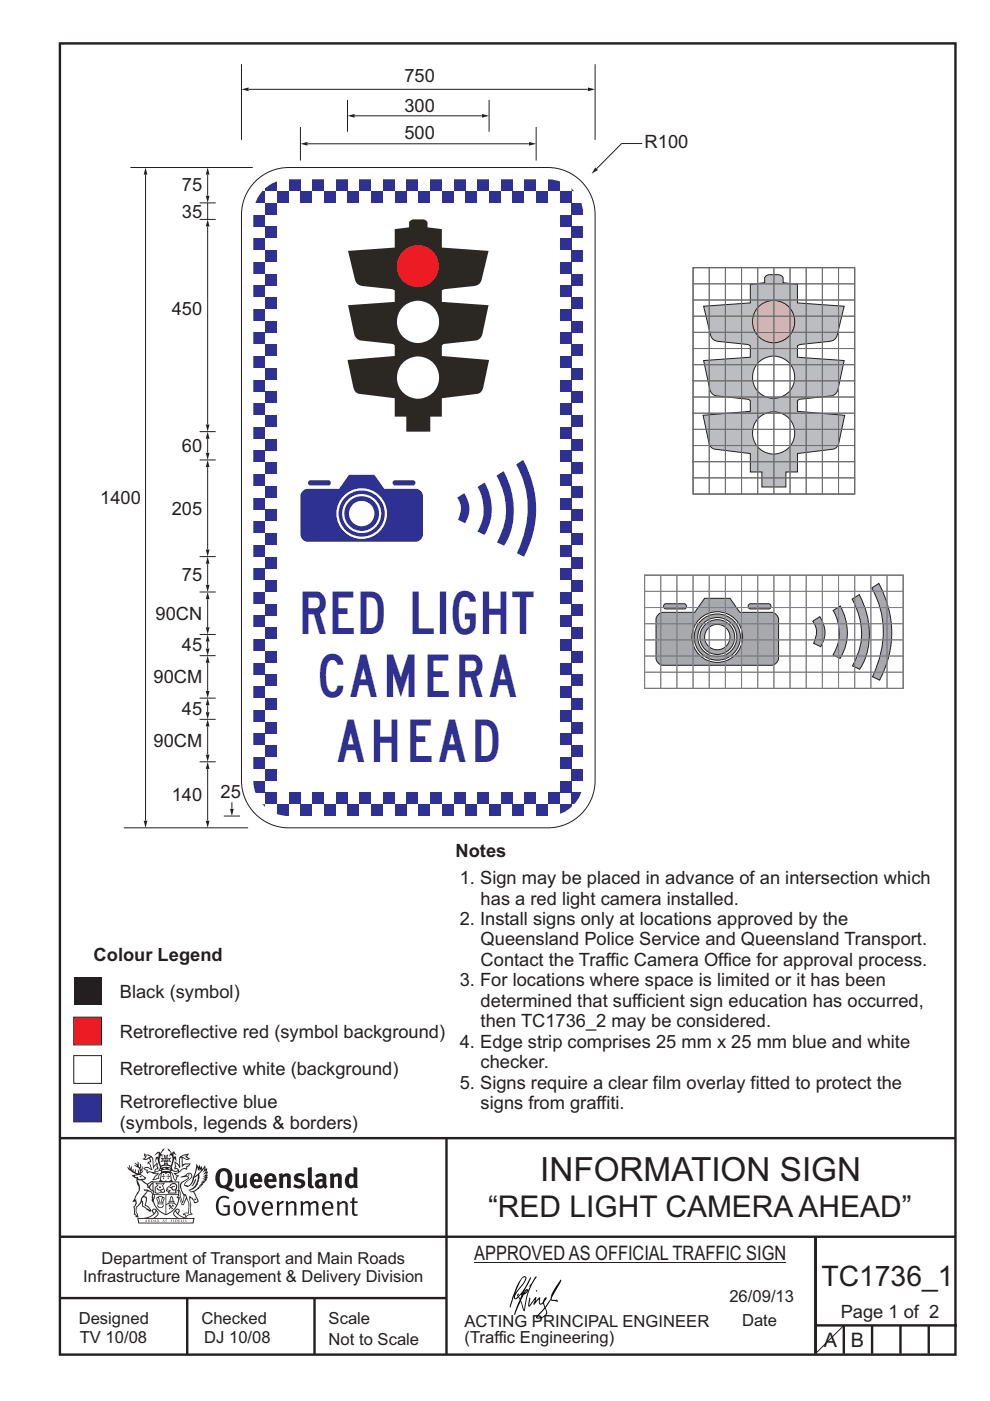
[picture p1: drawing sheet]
<svg xmlns="http://www.w3.org/2000/svg" width="210mm" height="297mm" viewBox="0 0 210 297" stroke-linecap="round" stroke-linejoin="round" font-family="sans-serif">
<g fill="none" stroke="#231f20" stroke-width=".51">
<path d="M12.7 9.2h190v278h-190zM12.7 241.3h189.9M94.7 241.4v45.8M12.7 275.2h82M12.7 262.2h190.1M39.7 275.2v12M66.7 275.2v12M173 262.2v24.8M173 281h30M179 281v6M185 281v6M191 281v6"/>
<path d="M197 281v6"/>
</g>
<path d="M100.6 267.7h66.2" fill="none" stroke="#231f20" stroke-width=".21"/>
<g fill="#231f20">
<path d="M47 248.5a2.55 2.55 0 0 0 0 2.7l.3 .1a.81 .81 0 0 0 1-.9v-.6a1.04 1.04 0 0 0-1.1-1.5zM46.3 248.1a1.82 1.82 0 0 1 2.1-.2 1.82 1.82 0 0 1 .9 1.9 2.29 2.29 0 0 1-.8 1.9l.7 .3h.5l-.2 .6a2.87 2.87 0 0 1-2-.7 2.12 2.12 0 0 1-1.7-3.1z" fill-rule="evenodd"/>
<path d="M49.9 248.9l.8-.2v2a.46 .46 0 0 0 .2 .6 .46 .46 0 0 0 .7-.2v-2.2l.7-.2v2.4l.2 .5-.6 .4-.2-.3a1.02 1.02 0 0 1-1.2 .2 1.02 1.02 0 0 1-.6-1.1z" fill-rule="evenodd"/>
<path d="M54 249.5l-.1 .5h.9a.49 .49 0 0 0-.2-.6 .49 .49 0 0 0-.6 .1zM53.4 249.2a1.34 1.34 0 0 1 1.6-.3 1.34 1.34 0 0 1 .6 1.5v.2h-1.7a.77 .77 0 0 0 .5 .8 .77 .77 0 0 0 .9-.3l.3 .4a1.59 1.59 0 0 1-2.1 .2 1.59 1.59 0 0 1-.4-2z" fill-rule="evenodd"/>
<path d="M57 249.5l-.1 .5h.9a.49 .49 0 0 0-.2-.6 .49 .49 0 0 0-.6 .1zM56.4 249.2a1.34 1.34 0 0 1 1.6-.3 1.34 1.34 0 0 1 .7 1.5v.2h-1.8a.77 .77 0 0 0 .5 .8 .77 .77 0 0 0 .9-.3l.3 .4a1.59 1.59 0 0 1-2 .2 1.59 1.59 0 0 1-.5-2z" fill-rule="evenodd"/>
<path d="M59.1 248.9l.8-.2 .1 .4a.95 .95 0 0 1 1-.3 .95 .95 0 0 1 .7 .8v2.3h-.8v-2.3a.46 .46 0 0 0-.8 .1v2.2h-.9z" fill-rule="evenodd"/>
<path d="M62.5 249.1a1.75 1.75 0 0 1 2.1-.1l-.2 .5-.6-.2a.43 .43 0 0 0-.6 .3l.4 .3a1.04 1.04 0 0 1 1.2 1.2 1.04 1.04 0 0 1-1.4 .9l-1.2-.4 .3-.6 1 .4 .4-.4a.88 .88 0 0 0-1-.5l-.4-.2-.1-.4z" fill-rule="evenodd"/>
<path d="M65.3 247.6l.8-.2 .1 3.8 .2 .2 .2 .5a.88 .88 0 0 1-1-.1 .88 .88 0 0 1-.3-1z" fill-rule="evenodd"/>
<path d="M67.8 250.6a.43 .43 0 0 0-.1 .7 .43 .43 0 0 0 .7-.1v-.7zM66.8 249.2a1.7 1.7 0 0 1 2.4 .1v1.8l.3 .4-.4 .5-.5-.3a1.03 1.03 0 0 1-1.7-.2 1.03 1.03 0 0 1 .8-1.5h.7v-.4a.8 .8 0 0 0-1.2 .1z" fill-rule="evenodd"/>
<path d="M69.9 248.9l.8-.2 .1 .4a.95 .95 0 0 1 1-.3 .95 .95 0 0 1 .7 .8v2.3h-.8v-2.3a.46 .46 0 0 0-.8 .1v2.2h-.8z" fill-rule="evenodd"/>
<path d="M74.3 249.5a1.48 1.48 0 0 0 0 1.7l.4 .1 .3-.2v-1.5l-.3-.2zM75 247.4l.8 .2 .1 4.3h-.7l-.1-.2a1.26 1.26 0 0 1-1.4 0 1.26 1.26 0 0 1-.6-1.3 1.29 1.29 0 0 1 .5-1.3 1.29 1.29 0 0 1 1.4-.2z" fill-rule="evenodd"/>
<path d="M46.4 253.9a1.72 1.72 0 0 1 2.2 0l-.2 .3a1.24 1.24 0 0 0-1.4-.1 1.24 1.24 0 0 0-.7 1.3 1.49 1.49 0 0 0 1.3 2l.7-.2v-1.3h-.9l-.1-.4h1.4v2a1.93 1.93 0 0 1-2.2-.1 1.93 1.93 0 0 1-.7-2.2l.2-.7z" fill-rule="evenodd"/>
<path d="M50.3 255.2a1.65 1.65 0 0 0 .3 2.2 .99 .99 0 0 0 1-1.5 .78 .78 0 0 0-.4-.8 .78 .78 0 0 0-.9 .1zM50 254.9a1.33 1.33 0 0 1 1.6-.1 1.33 1.33 0 0 1 .5 1.5 1.31 1.31 0 0 1-1.3 1.5 1.31 1.31 0 0 1-1.3-1.6l.1-.5z" fill-rule="evenodd"/>
<path d="M52.5 254.7l.4-.1 .9 2.6 .8-2.5h.5l-1.1 3h-.5z" fill-rule="evenodd"/>
<path d="M56.2 255.2l-.2 .7h1.4a.7 .7 0 0 0-.3-.8 .7 .7 0 0 0-.9 .1zM55.9 255a1.22 1.22 0 0 1 1.5-.2 1.22 1.22 0 0 1 .5 1.5h-1.9a.93 .93 0 0 0 .5 1 .93 .93 0 0 0 1.2-.2l.1 .3a1.43 1.43 0 0 1-1.7 .1 1.43 1.43 0 0 1-.6-1.7z" fill-rule="evenodd"/>
<path d="M58.7 254.8l.4-.2 .1 .5 .4-.3 .6-.2-.2 .6a.66 .66 0 0 0-.8 .6v1.9h-.4z" fill-rule="evenodd"/>
<path d="M60.6 254.8l.4-.2 .1 .5a.94 .94 0 0 1 1-.4 .94 .94 0 0 1 .8 .7v2.3h-.5l-.1-2.5a.81 .81 0 0 0-1.2 .3v2.2h-.4z" fill-rule="evenodd"/>
<path d="M63.7 254.7l.5-.1 .1 .5 .4-.3a.78 .78 0 0 1 1.1 .3 .9 .9 0 0 1 1-.5 .9 .9 0 0 1 .7 .8v2.3h-.4l-.1-2.5a.67 .67 0 0 0-1.1 .3v2.2h-.5v-2.4l-.4-.2-.7 .4v2.2h-.5z" fill-rule="evenodd"/>
<path d="M69 255.2l-.2 .7h1.4a.7 .7 0 0 0-.3-.8 .7 .7 0 0 0-.9 .1zM68.7 255a1.22 1.22 0 0 1 1.5-.2 1.22 1.22 0 0 1 .5 1.5h-1.9a.93 .93 0 0 0 .5 1 .93 .93 0 0 0 1.2-.2l.1 .3a1.44 1.44 0 0 1-1.7 .1 1.44 1.44 0 0 1-.6-1.7z" fill-rule="evenodd"/>
<path d="M71.4 254.8l.5-.2 .1 .5a.94 .94 0 0 1 1-.4 .94 .94 0 0 1 .7 .7v2.3h-.4l-.1-2.5a.81 .81 0 0 0-1.2 .3v2.2h-.5z" fill-rule="evenodd"/>
<path d="M74.7 254l.5-.2v.9h.7l-.1 .4h-.7l.1 2.2 .1 .1h.5l.1 .3a.75 .75 0 0 1-1.2-.6v-2h-.4v-.4h.4z" fill-rule="evenodd"/>
<path d="M30.8 244.9l1.1 .3-.9 .5h-.4l.5-.5zM31.8 245.5l.2-.1a2.44 2.44 0 0 1 .4 2l.1 .4 .7-1-.1 .6 .3 .3a.57 .57 0 0 0-.6 .8l-1-.2-.5 .2 .1-.5-.7-.2 .6-.2 1 .5 .1-.1-.6-1.3-.2-.1 .5-.1zM30.7 244.5l-.2 .4 .3 .4-.6 .4a1.04 1.04 0 0 0 1.4-.1l.2 .7h-.4l-.2 .4a.94 .94 0 0 1 .9 1.1l-.2-.1a1.16 1.16 0 0 0-1.5-.1l.3 .4 .4 .2 .1 .5 .2 .2v-.2a.94 .94 0 0 1 1.1 .2h.9l-1.2 1.2a1.13 1.13 0 0 0 1.2-.2l.4-.1-.1-.4 .5-.7a.83 .83 0 0 0-.6 1.1l-.3-.1-.7 .3 1.1-1.4-.5 .2-.5-.1 1.3-.5-.2-.2-.8 .4v-.3l.2-.2 .3 .1 .1-.3-.2-.4v-.6l-.2-.3-.6 .9v-.7a1.42 1.42 0 0 0-1.7-1.8z" fill-rule="evenodd"/>
<path d="M38.5 245.3l.5-.3 .7-.1-.6 .3 .8 .5h-.3zM38.3 245.5h.2l.1 2a1.69 1.69 0 0 1 1.5-.7l-.7 .5 .1 .5a1.1 1.1 0 0 0-1.5 .6l-.1-.5-.2-.2h-.5l.2-.4-.2-.7a1.42 1.42 0 0 1 .8 1.1l.2-.1zM37.1 246.2l.1 1-.2 .3v.5l.6-.1 .1 .2a.96 .96 0 0 1-1.1-.1l-.1 .1a1.06 1.06 0 0 0 1.3 .2v.1a.72 .72 0 0 1-1 .2l.3 .5 .6 .3-.4 .1-.1 .7-.3-.4-.3-1.1-.4-.4 .4 .9a1.54 1.54 0 0 0 .6 1.2l.2-.3a.58 .58 0 0 1 .5-.7l.1-.2h-.3l-.4-.3 .9-.5a.93 .93 0 0 1 1.1-.5l.1 .2 .2-.1 .1-.5a.99 .99 0 0 0 .7-.9l-1.3 .1-.4 .3v-1.5l.9 .4 .8-.3h-.3l-.5-.4 .4-.7-.7 .2a1.46 1.46 0 0 0-1.3 2.1v.4l-.2-.4z" fill-rule="evenodd"/>
<path d="M35.6 248.9l.2 .1-.1 .4h.3l-.3 .1v.5l-.1-.6h-.3l.3-.1z" fill-rule="evenodd"/>
<path d="M34.6 248.9l.2 .1-.1 .3 .4 .1h-.4v.6l-.1-.5-.3-.1h.3z" fill-rule="evenodd"/>
<path d="M34.3 248.8a.57 .57 0 0 1 .9 .2 .57 .57 0 0 1 .9-.2l.2 1.4-.2 .1a.57 .57 0 0 1-.9-.1 .69 .69 0 0 1-1.1 0zM34.2 248.1l-.3 2.1-.2 .4h2.9l-.1-.4-.3-2.1h-.2v.3l-.8-.1-.9 .1 .1-.3z" fill-rule="evenodd"/>
<path d="M34.2 252.4a.3 .3 0 0 0 .6 0 .3 .3 0 0 0-.6 0zM33.3 251l.3 .3-.3 .3a.79 .79 0 0 0 0 1.3l.8-.2-.1-.3a.55 .55 0 0 1-.7-.6h.1l.1 .3 .4 .1 .8-.2-.4-.7 .4-.3-.7 .1zM33 250.7l1.1 .2 .9-.2-.4 .7 .4 1.1a.56 .56 0 0 1-.8 .3l-.2 .1a.73 .73 0 0 1-.9 .1 .73 .73 0 0 1-.3-.9v-.4l.5-.4z" fill-rule="evenodd"/>
<path d="M35.6 251.9l.7-.5a.58 .58 0 0 1 1-.1 .58 .58 0 0 1-.5 .9l-.2-.3a.43 .43 0 0 1 .6-.3v-.1a.57 .57 0 0 0-.8 .2l-.2-.1-.3 .2 .4 .1a.55 .55 0 0 0 .9 .5v.5h-1.3l.3-.4-.1-.2-.6 .1 .2-.2-.2-.1zM35.4 251.8l-.1 .2a.39 .39 0 0 0 .2 .7l.3-.1-.2 .5h1.9l-.1-.8a.86 .86 0 0 0-.1-1.4 .86 .86 0 0 0-1.3 .4z" fill-rule="evenodd"/>
<path d="M36 254.8h.8v.2h-.8zM36.4 253.8l.2 .8h-.4zM36.4 253.5l-.3 .5-.1 .6h-.2v.4l-.7 .4 .1 .2a1.48 1.48 0 0 1 2.2 .1l.2-.1-.6-.5v-.5h-.2l-.1-.6z" fill-rule="evenodd"/>
<path d="M35.8 255.4l.3 .1 .2 .3 .3-.2-.2-.2a.38 .38 0 0 1 .4 .5l-.1-.2-.3 .3 .3 .2-.3 .2-.1-.3-.4 .3-.1-.2 .4-.3-.2-.1-.1 .1z" fill-rule="evenodd"/>
<path d="M34.5 254h.2v.2l-.3 .6h-.1zM33.6 255.3h.9v.2a.55 .55 0 0 1-.8 .4v-.2h-.2zM33.4 254h.2l.2 .8h-.2zM33.6 255h.8l.1 .1-.8 .1zM33.8 253.7h.5l-.2 1.1h-.2zM33.3 253.8l-.1 .3 .3 1.2a.48 .48 0 0 0-.1 .5 .48 .48 0 0 0 .4 .3l.6-.1a.49 .49 0 0 0 .2-.7l.3-1.2-.1-.3a1.42 1.42 0 0 0-1.5 0z" fill-rule="evenodd"/>
<path d="M33.6 251.6h.5l.1 .3h-.4z" fill-rule="evenodd"/>
<path d="M41.3 250.1l.3-.2-.2 .9-.6 .7h-.2l.5-.7z" fill-rule="evenodd"/>
<path d="M39.7 249l.3-.2 .5 .2a.88 .88 0 0 1-.6 1.1 1.22 1.22 0 0 0-.8 1.3l.5 .2a.72 .72 0 0 0 .9-.4l.5-.8 .2-.6 .8-.6v.3a2.85 2.85 0 0 1-2 2.8l.1 .1a2.13 2.13 0 0 0 1.9-1.5l-.1-.2a2.01 2.01 0 0 0 .3-1.8l1.2-1.3-.4 1 .7-.5-.7 1 .8-.4-.8 .8 .7-.1-.9 .5 .8-.1-.8 .4h.7l-.8 .3 .3 .2h-.4l.2 .4-.4-.1 .2 .3h-.4l.1 .3h-.1a2.16 2.16 0 0 1-2 1l.1 .2h.4a.76 .76 0 0 1 .7 .7l.5 1.2-.6 .2a1.45 1.45 0 0 0-1.2-1.3l.3 1.8-.1 1.9 .4 .2a1.07 1.07 0 0 0-1.2 .4v-.3l-.5-.2a.87 .87 0 0 1 1-.1l.1-.7a4.4 4.4 0 0 0-.6-3.1l-.1-.3h-.2a2.16 2.16 0 0 1-.7-2.2l.3-.3 1.2-.8a.55 .55 0 0 0-.4-.7zM37.8 252.4a.76 .76 0 0 1 .3 1.1l.6 1.6 .4-1.7 .2 .1a.61 .61 0 0 1-.1 .9l-.3 .9h-.2l-.7-1.6-.3 .1a1.18 1.18 0 0 0 .1-1.4zM41.8 247.5l.2 .8 .3-.6v.6l.3-.5a1.9 1.9 0 0 1-1.1 1.4l-.3 .3zM38.2 249.6l1.4-.1 .2 .1v.3l-.5 .3a1.26 1.26 0 0 0-1 1.9l.2 .7a1.84 1.84 0 0 1 .2 2l-.4-1.3a.96 .96 0 0 0-.4-1.3l-.4 .3a.78 .78 0 0 1-.1 1.3l.2 .2h.4l.4 1.1a.38 .38 0 0 0 .2 .4 .38 .38 0 0 0 .4-.1l.6-1.2a2.94 2.94 0 0 1 .3 2.5v.5l-.8-.1-.3 .4v.2l.4-.1 .1 .4 .2 .1a1.02 1.02 0 0 1 1.3-.5l-.1-.4-.3-.1 .2-1.7-.3-1.4 .1 .1a1.14 1.14 0 0 1 .7 .9 .63 .63 0 0 0 .9-.2 .63 .63 0 0 0-.2-.8l-.6-1.3 .9-.6 .2-.3 .2-.1v-.2h.3l-.1-.3h.4l-.1-.3 .5-.1-.2-.2 .5-.4 .1-.2-.3 .1 .5-.6-.3 .1 .3-.6-.4 .1 .4-.5v-.3l-.3 .2 .1-.6v-.3l-.4 .3-.1-.8-.5 .8-.2-.7-.2 .5-.3-.8-.1 .6-.5-.8-.1 1.4-.7 1.9a1.81 1.81 0 0 1-.9 1.4l-.6-.2a1.75 1.75 0 0 1 1.1-1.2 .75 .75 0 0 0 .1-1.3 .75 .75 0 0 0-1.2 .5z" fill-rule="evenodd"/>
<path d="M41.2 254.2l.3-.1 .1 .3h-.4z" fill-rule="evenodd"/>
<path d="M29.4 258.4h11.6l-.2 .8h-11.3zM31.3 258.2l.5-.1a2.48 2.48 0 0 0 1.4-1.3l.2 .6-.5 .5-.4 .3zM32.5 256.6l.3-.2 .2 .2-.3 .6zM37.2 256.8a2.65 2.65 0 0 0 1.8 1.4h-1.1l-.5-.3-.5-.5zM37.4 256.6l.2-.2 .3 .2-.3 .6zM29.2 258.2l.1 1.2h11.7l.3-1.1-.2-.1a4.1 4.1 0 0 1-3.3-.9l.3-.4-.1-.5a1.06 1.06 0 0 0-1.3 .9l.2 .4 .6 .5h-4.7l.3-.1a.84 .84 0 0 0 .6-.7 .84 .84 0 0 0-.5-.9l-.3-.2-.5 .1-.1 .5 .3 .4a4.2 4.2 0 0 1-3.4 .9z" fill-rule="evenodd"/>
<path d="M31 258.7l.1 .2h-.2zM31 258.6l-.3 .5 .4-.1 .2 .1z" fill-rule="evenodd"/>
<path d="M31.3 258.6h.2v.4a.25 .25 0 0 0 .3-.1 .25 .25 0 0 0-.1-.3h.1a.29 .29 0 0 1 0 .4 .29 .29 0 0 1-.4 0 .29 .29 0 0 1 0-.4z" fill-rule="evenodd"/>
<path d="M32.2 258.6a.22 .22 0 0 1 .3 .2 .22 .22 0 0 1-.3 .2zM32 258.6v.5a.33 .33 0 0 0 .5-.1 .33 .33 0 0 0 0-.4 .33 .33 0 0 0-.5 0z" fill-rule="evenodd"/>
<path d="M32.9 258.7l.1 .2h-.2zM32.9 258.6l-.2 .5 .3-.1 .2 .1z" fill-rule="evenodd"/>
<path d="M33.3 258.6h.2v.2l.3-.2-.2 .2 .2 .3-.3-.2-.1 .2h-.1l.2-.3z" fill-rule="evenodd"/>
<path d="M34.7 258.7l.1 .2h-.2zM34.7 258.6l-.3 .5 .4-.1 .2 .1z" fill-rule="evenodd"/>
<path d="M35 258.6h.4h-.1v.5h-.2l.1-.5z" fill-rule="evenodd"/>
<path d="M36.2 258.6h.3h-.2v.2h.2h-.2l.1 .3h-.2z" fill-rule="evenodd"/>
<path d="M36.7 258.6h.2v.5h-.2z" fill-rule="evenodd"/>
<path d="M37.3 258.6a.22 .22 0 0 1 .3 .2 .22 .22 0 0 1-.3 .2zM37.1 258.6v.5a.33 .33 0 0 0 .5-.1 .33 .33 0 0 0 0-.4 .33 .33 0 0 0-.5 0z" fill-rule="evenodd"/>
<path d="M37.8 258.6h.3h-.1v.2h.1h-.1v.2l.1 .1h-.3z" fill-rule="evenodd"/>
<path d="M38.3 258.6h.3l-.1 .4 .2 .1h-.4z" fill-rule="evenodd"/>
<path d="M38.9 258.6h.2v.5h-.2z" fill-rule="evenodd"/>
<path d="M39.3 258.6h.2l-.2 .1 .2 .2-.1 .2h-.1v-.2l.2 .1z" fill-rule="evenodd"/>
<path d="M34.2 247.4a1.51 1.51 0 0 1 2 .2 2.67 2.67 0 0 0-2.1 0zM35.7 247.6l.4 .2 .1 .2-.4-.1zM34.6 247.7l.4-.1 .2 .2h-.4zM34 247.9l.3 .1-.3 .1zM34.9 246.9l.3-.2 .2 .2zM34.9 245.7h.2v.4h-.2zM35 245.1l.2 .2 .2-.2-.1 .4h-.2zM35.1 246.3h.2l.1 .4-.2-.2-.2 .2zM35.3 245.7h.2v.4h-.2zM34.4 245.7l.3 .1v.2l-.3 .1 .2-.2zM35.7 245.8l.3-.1-.2 .2 .2 .2-.4-.1zM32.7 244.9l1-.5-.1 1-.2-.1-.4 .1-.2 1.1 .5-1 .2 .9a1.84 1.84 0 0 1 .3 1.7l.4 .1a2.48 2.48 0 0 1 2.2 .1l.2-.3-.2-.7 .7-1.7 .4 .6-.2-1-.2-.1-.2 .3v-.9l.6 .4-.6-.7h-.3l-.1 .4-.5-.8-.5-.3 .2 .4 .5 .6-.4 .7 .4-.3a2.06 2.06 0 0 1 0 2.2l-.6-.2-.1-.6 .1-.1 .8 .2-.4-.5 .4-.5-.7 .2-.2-.2 .2-.7-.5 .4-.5-.4 .2 .7-.2 .2-.7-.2 .4 .5-.4 .5 .7-.2 .2 .1-.2 .6-.5 .2a2.02 2.02 0 0 1 0-2.2l.3 .5-.1-.6-.3-.1 .8-1.2-.5 .3-.4 .7-.2-.3a.8 .8 0 0 0-.8 .5z" fill-rule="evenodd"/>
<path d="M29.2 250.1l.3 .2a.61 .61 0 0 1 .8 .3l.3 .2a.8 .8 0 0 1 .6 1l.4 .1 .5 .6a1 1 0 0 1 .5 1l-.1 .7v-.5h-.1a.96 .96 0 0 0-.8-1.3l-.3-.2h-.6l-.1-.1-.2 .1 .2 .3h.5l-1.1 1.4-.2 .9-.4 .6a1.33 1.33 0 0 0-.5 1.8l.2 .5a1.26 1.26 0 0 1-.5-1.4l-.1-.4a1.56 1.56 0 0 0 .4-1.7l-.3 .2 .2-.5a3.2 3.2 0 0 0 .7-3zM30.4 253.9h.4a2.06 2.06 0 0 1-.1 1.6l.7 .5 .4 .5-.6-.2-.8-.6-.1-.9a.51 .51 0 0 1 .1-.9zM28.6 249.3a1.52 1.52 0 0 1 2.1 .6l-1.1 .1-.2-.1-.2-.4-.4 .1zM27.5 247v.8l-.3-.4-.2 .1a3.1 3.1 0 0 0 2 1.5l-1 .1 .5 .6 .5 .1v1.1a1.84 1.84 0 0 1-.2 2.5l-.4 .9-.4 .4 .3 .1 .4-.1 .1 .4-.2 .5-.3 .2 .1 1.8 .2-.1 .2 .6h.2l.4-.1-.1-.5a1.3 1.3 0 0 1-.1-1.6l.8-1.1 .2 1.1 .6 .2 .4 .6 .2-.2 .2 .4 .5-.1a1.85 1.85 0 0 0-1.2-1.3l.1-.3a1.39 1.39 0 0 0 0-1.5h-.5l.5-.6a.66 .66 0 0 1 .9-.4 .66 .66 0 0 1 .3 .9l-.1 .4h.2v.1l-.2 .3 .2 .5 .2-.3a2.24 2.24 0 0 0 .1-2.2 .73 .73 0 0 1-.7-.6 .73 .73 0 0 1 .5-.8l.1-.2a.94 .94 0 0 0-.9 .8 .48 .48 0 0 1-.1-.5 .48 .48 0 0 1 .5-.3l.5-.3a.51 .51 0 0 0-.8 .2l-.5 .3-1-.8 .6-.1 .1-.5-1.1-.7 .5-.4v-.4l-.5 .5 .1-.2a.69 .69 0 0 0 .2-1.1v.5l-.3 .2 .1-1.1-.3-.2 .1 .6-.1 .2-.4-1.2v.6l-.7-.3 .6 .6-.6-.2 .2 .3a1 1 0 0 1 .8 1.5l-.2-.8v.8l-.5-.2-.1-.7-.2 .6-.2-.1v-.6l-.2 .4-.2-.2 .1-.7-.2 .5z" fill-rule="evenodd"/>
<path d="M29.5 249.5l.3-.2 .3 .3z" fill-rule="evenodd"/>
<path d="M32.4 250.5h5.6v2l-.2-.1v-1.7h-5.2v2.5h5.2v-.8l.1 .2-.1 1.1v-.3h-2.5v4a4.1 4.1 0 0 0 2.6-3.6l.1-.1a4 4 0 0 1-2.8 3.9 4.2 4.2 0 0 1-2.8-4.7l.1 1.3 .1-.1a3.8 3.8 0 0 0 2.5 3.3v-4h-2.5l-.2-.9z" fill-rule="evenodd"/>
<circle cx="40" cy="249.1" r=".17"/>
</g>
<g fill="#000">
<path d="M111.6 273.7l.2-.2-.5 .7zM110.4 274.5l.2 .1-.3 .8-.2-.5zM110.9 270.9h.5a9.3 9.3 0 0 1-2 3.1l-.1 .3 1-2.5zM110.6 271a14.7 14.7 0 0 0-2.2 4.9l-.3 1.2 .1 .1 .8-2.3a.42 .42 0 0 0 .2 .6 .42 .42 0 0 0 .6-.3l.2-.1 .2 .5-1.1 3.2h.2l1.1-2.9 .6 1.9 .2 .2 .2-.5a13.5 13.5 0 0 1 2-6.2l.4-.5-.1-.2-1.6 2.1 .4-.1a14.9 14.9 0 0 0-1.3 5.1l-.4-1.1a1.39 1.39 0 0 1 .2-1.9l.1-.2a.92 .92 0 0 0 .8-1.2 .75 .75 0 0 0-.8 .7l-.1 .2 1.6-3.4h-.1l-.4 .7a10.5 10.5 0 0 1-2.2 3.3l.2-.5a.32 .32 0 0 0-.4 .2 .32 .32 0 0 0 .1 .4l-.5 .4a3.2 3.2 0 0 1 1.1-2.3l.5-.6a2.49 2.49 0 0 0 .7-1.6l-.4-.2z" fill-rule="evenodd"/>
<path d="M113.7 273.6l.3 .2h-.3z" fill-rule="evenodd"/>
<path d="M115.6 277.5a1.15 1.15 0 0 1 .1 1.3 1.15 1.15 0 0 1-1.2 .5l-.6 .1zM112.2 275.2l-.2 1.6 .2 .2 1.2-1.5-.2 1.1 1.1-1.1a.94 .94 0 0 0 .4 1.1l.5-.3 .3 .9-1.2 1.3a.98 .98 0 0 0-.5 1 1.9 1.9 0 0 0 2.3-1.3l-.1-.2a1.02 1.02 0 0 1 .2-1.4l.6-1 1.5 .3-.2-.4v.2l-1.1-.1v-.3l2-3.6 .1-.2-.2-.2-1.7 2.8a6.6 6.6 0 0 1-1.6 2.9l-.1-.2a1.01 1.01 0 0 1 .4-1.4l.1-.2-.3-.1-.4 .4-.1 .5-.6 .4-.1-.4 .1-.9-.2-.1-.9 1 .3-1h-.2l-1.4 1.8 .3-1.5v-.1z" fill-rule="evenodd"/>
</g>
<path d="M179 281l-6 6" fill="none" stroke="#231f20" stroke-width=".21"/>
<g fill="#a7a9ac" stroke="#231f20" stroke-width=".21">
<path d="M184.9 124.7l1.5-1a21.1 21.1 0 0 1 .2 20.5l-1.5-.7a19.8 19.8 0 0 0-.2-18.8z" fill-rule="evenodd"/>
<path d="M180.7 127l1.5-.9a16.4 16.4 0 0 1 .7 14.9l-.6 .9-1.5-.7a13.8 13.8 0 0 0-.1-14.2z" fill-rule="evenodd"/>
<path d="M176.7 129.4l1.5-.9a10.9 10.9 0 0 1 0 11.1l-1.5-.7a9.3 9.3 0 0 0 0-9.5z" fill-rule="evenodd"/>
<path d="M172.4 131.7l1.5-1a5.5 5.5 0 0 1 .2 6.4l-1.5-.7a4.3 4.3 0 0 0-.2-4.7z" fill-rule="evenodd"/>
<path d="M158.9 128.1l4.2-.1a.56 .56 0 0 1 .4 .6 .56 .56 0 0 1-.4 .5h-3.9a.57 .57 0 0 1-.5-.4 .57 .57 0 0 1 .2-.6zM141 128.1l4.1-.1a.56 .56 0 0 1 .5 .6 .56 .56 0 0 1-.5 .5h-3.9a.57 .57 0 0 1-.5-.4 .57 .57 0 0 1 .3-.6zM139.8 130.1l-.6 .8-.1 .4v8.3a1.65 1.65 0 0 0 1.5 1.5h23.1a1.64 1.64 0 0 0 1.4-1.5v-8.3a1.64 1.64 0 0 0-1.4-1.5h-6.8l-2.1-2.9h-5.4l-2 2.9h-6.8zM146.8 135.1a5.4 5.4 0 0 1 10.7 0 5.4 5.4 0 0 1-10.7 0zM147.2 135.1a4.9 4.9 0 0 1 9.8 0 4.9 4.9 0 0 1-9.8 0zM148 135.1a4.2 4.2 0 0 1 8.3 0 4.2 4.2 0 0 1-8.3 0zM148.5 135.1a3.7 3.7 0 0 1 7.3 0 3.7 3.7 0 0 1-7.3 0zM149.4 135.1a2.7 2.7 0 0 1 5.4 0 2.7 2.7 0 0 1-5.4 0z" fill-rule="evenodd"/>
</g>
<path d="M136.7 122h54.9v24h-54.9z" fill="none" stroke="#231f20" stroke-width=".21"/>
<g fill="none" stroke="#808285" stroke-width=".21">
<path d="M136.7 122h3.4v3.4h-3.4zM136.7 125.4h3.4v3.4h-3.4zM136.7 128.8h3.4v3.4h-3.4zM136.7 132.2h3.4v3.5h-3.4zM136.7 135.7h3.4v3.4h-3.4zM136.7 139.1h3.4v3.4h-3.4zM140.1 122h3.5v3.4h-3.5zM140.1 125.4h3.5v3.4h-3.5zM140.1 128.8h3.5v3.4h-3.5zM140.1 132.2h3.5v3.5h-3.5zM140.1 135.7h3.5v3.4h-3.5zM140.1 139.1h3.5v3.4h-3.5z"/>
<path d="M143.6 122h3.4v3.4h-3.4zM143.6 125.4h3.4v3.4h-3.4zM143.6 128.8h3.4v3.4h-3.4zM143.6 132.2h3.4v3.5h-3.4zM143.6 135.7h3.4v3.4h-3.4zM143.6 139.1h3.4v3.4h-3.4zM147 122h3.4v3.4h-3.4zM147 125.4h3.4v3.4h-3.4zM147 128.8h3.4v3.4h-3.4zM147 132.2h3.4v3.5h-3.4zM147 135.7h3.4v3.4h-3.4zM147 139.1h3.4v3.4h-3.4z"/>
<path d="M150.4 122h3.5v3.4h-3.5zM150.4 125.4h3.5v3.4h-3.5zM150.4 128.8h3.5v3.4h-3.5zM150.4 132.2h3.5v3.5h-3.5zM150.4 135.7h3.5v3.4h-3.5zM150.4 139.1h3.5v3.4h-3.5zM153.9 122h3.4v3.4h-3.4zM153.9 125.4h3.4v3.4h-3.4zM153.9 128.8h3.4v3.4h-3.4zM153.9 132.2h3.4v3.5h-3.4zM153.9 135.7h3.4v3.4h-3.4zM153.9 139.1h3.4v3.4h-3.4z"/>
<path d="M157.3 122h3.4v3.4h-3.4zM157.3 125.4h3.4v3.4h-3.4zM157.3 128.8h3.4v3.4h-3.4zM157.3 132.2h3.4v3.5h-3.4zM157.3 135.7h3.4v3.4h-3.4zM157.3 139.1h3.4v3.4h-3.4zM160.7 122h3.4v3.4h-3.4zM160.7 125.4h3.4v3.4h-3.4zM160.7 128.8h3.4v3.4h-3.4zM160.7 132.2h3.4v3.5h-3.4zM160.7 135.7h3.4v3.4h-3.4zM160.7 139.1h3.4v3.4h-3.4z"/>
<path d="M164.1 122h3.5v3.4h-3.5zM164.1 125.4h3.5v3.4h-3.5zM164.1 128.8h3.5v3.4h-3.5zM164.1 132.2h3.5v3.5h-3.5zM164.1 135.7h3.5v3.4h-3.5zM164.1 139.1h3.5v3.4h-3.5zM167.6 122h3.4v3.4h-3.4zM167.6 125.4h3.4v3.4h-3.4zM167.6 128.8h3.4v3.4h-3.4zM167.6 132.2h3.4v3.5h-3.4zM167.6 135.7h3.4v3.4h-3.4zM167.6 139.1h3.4v3.4h-3.4z"/>
<path d="M171 122h3.4v3.4h-3.4zM171 125.4h3.4v3.4h-3.4zM171 128.8h3.4v3.4h-3.4zM171 132.2h3.4v3.5h-3.4zM171 135.7h3.4v3.4h-3.4zM171 139.1h3.4v3.4h-3.4zM174.4 122h3.5v3.4h-3.5zM174.4 125.4h3.5v3.4h-3.5zM174.4 128.8h3.5v3.4h-3.5zM174.4 132.2h3.5v3.5h-3.5zM174.4 135.7h3.5v3.4h-3.5zM174.4 139.1h3.5v3.4h-3.5z"/>
<path d="M177.9 122h3.4v3.4h-3.4zM177.9 125.4h3.4v3.4h-3.4zM177.9 128.8h3.4v3.4h-3.4zM177.9 132.2h3.4v3.5h-3.4zM177.9 135.7h3.4v3.4h-3.4zM177.9 139.1h3.4v3.4h-3.4zM181.3 122h3.4v3.4h-3.4zM181.3 125.4h3.4v3.4h-3.4zM181.3 128.8h3.4v3.4h-3.4zM181.3 132.2h3.4v3.5h-3.4zM181.3 135.7h3.4v3.4h-3.4zM181.3 139.1h3.4v3.4h-3.4z"/>
<path d="M184.7 122h3.4v3.4h-3.4zM184.7 125.4h3.4v3.4h-3.4zM184.7 128.8h3.4v3.4h-3.4zM184.7 132.2h3.4v3.5h-3.4zM184.7 135.7h3.4v3.4h-3.4zM184.7 139.1h3.4v3.4h-3.4zM188.1 122h3.5v3.4h-3.5zM188.1 125.4h3.5v3.4h-3.5zM188.1 128.8h3.5v3.4h-3.5zM188.1 132.2h3.5v3.5h-3.5zM188.1 135.7h3.5v3.4h-3.5zM188.1 139.1h3.5v3.4h-3.5z"/>
<path d="M136.7 142.5h3.4v3.5h-3.4zM140.1 142.5h3.5v3.5h-3.5zM143.6 142.5h3.4v3.5h-3.4zM147 142.5h3.4v3.5h-3.4zM150.4 142.5h3.5v3.5h-3.5zM153.9 142.5h3.4v3.5h-3.4zM157.3 142.5h3.4v3.5h-3.4zM160.7 142.5h3.4v3.5h-3.4zM164.1 142.5h3.5v3.5h-3.5zM167.6 142.5h3.4v3.5h-3.4zM171 142.5h3.4v3.5h-3.4zM174.4 142.5h3.5v3.5h-3.5z"/>
<path d="M177.9 142.5h3.4v3.5h-3.4zM181.3 142.5h3.4v3.5h-3.4zM184.7 142.5h3.4v3.5h-3.4zM188.1 142.5h3.5v3.5h-3.5z"/>
</g>
<path d="M15.6 215.7h5.9v5.8h-5.9z" fill-rule="evenodd" fill="#ed1c24" stroke="#231f20" stroke-width=".21"/>
<path d="M15.6 223.8h5.9v5.9h-5.9z" fill-rule="evenodd" fill="#fff" stroke="#231f20" stroke-width=".21"/>
<path d="M15.6 232h5.9v5.9h-5.9z" fill-rule="evenodd" fill="#2e3092" stroke="#231f20" stroke-width=".21"/>
<path d="M15.6 207.2h5.9v5.9h-5.9z" fill="#231f20"/>
<circle cx="164" cy="68.1" r="4.6" fill="#f8abad" stroke="#231f20" stroke-width=".21"/>
<path d="M149.2 64.9l9.9-.7v-3.9l3.1-.4v-1a1.04 1.04 0 0 1 .9-.7l2.4 .1 .5 .4 .1 .2v1l3 .4v3.9l9.9 .7-1.5 6.3a1.7 1.7 0 0 1-1.6 1.2l-6.2 .6-.6 .3v2.4l9.9 .7-1.3 6.2a1.75 1.75 0 0 1-1.3 1.3l-6.9 .8-.4 .3v2.2l10.1 .9-1.4 6.2a1.39 1.39 0 0 1-1.1 .9l-7.6 1v3.9h-2.4v3.1h-5.1v-3.1h-2.5v-3.9l-7.5-1a1.54 1.54 0 0 1-1.2-1.3l-1.3-5.8 10-.9v-2.2l-.3-.3-6.9-.8a1.71 1.71 0 0 1-1.3-1.3l-1.4-6.2 9.9-.7v-2.4l-.5-.3-6.2-.6a1.74 1.74 0 0 1-1.7-1.2zM159.6 91.8a4.5 4.5 0 0 0 9 0 4.5 4.5 0 0 0-9 0zM159.6 80a4.5 4.5 0 0 0 9 0 4.5 4.5 0 0 0-9 0zM159.6 68.2a4.5 4.5 0 0 0 9 0 4.5 4.5 0 0 0-9 0z" fill-rule="evenodd" fill="#bbbdc0" stroke="#231f20" stroke-width=".21"/>
<path d="M147 56.8h34.3v47.9h-34.3z" fill="none" stroke="#231f20" stroke-width=".21"/>
<g fill="none" stroke="#6d6e70" stroke-width=".21">
<path d="M147 56.8h3.4v3.4h-3.4zM150.4 56.8h3.5v3.4h-3.5zM153.9 56.8h3.4v3.4h-3.4zM157.3 56.8h3.4v3.4h-3.4zM160.7 56.8h3.4v3.4h-3.4zM164.1 56.8h3.5v3.4h-3.5zM167.6 56.8h3.4v3.4h-3.4zM171 56.8h3.4v3.4h-3.4zM174.4 56.8h3.5v3.4h-3.5zM177.9 56.8h3.4v3.4h-3.4zM147 60.2h3.4v3.4h-3.4zM147 63.6h3.4v3.4h-3.4z"/>
<path d="M147 67h3.4v3.5h-3.4zM147 70.5h3.4v3.4h-3.4zM147 73.9h3.4v3.4h-3.4zM147 77.3h3.4v3.4h-3.4zM150.4 60.2h3.5v3.4h-3.5zM150.4 63.6h3.5v3.4h-3.5zM150.4 67h3.5v3.5h-3.5zM150.4 70.5h3.5v3.4h-3.5zM150.4 73.9h3.5v3.4h-3.5zM150.4 77.3h3.5v3.4h-3.5zM153.9 60.2h3.4v3.4h-3.4zM153.9 63.6h3.4v3.4h-3.4z"/>
<path d="M153.9 67h3.4v3.5h-3.4zM153.9 70.5h3.4v3.4h-3.4zM153.9 73.9h3.4v3.4h-3.4zM153.9 77.3h3.4v3.4h-3.4zM157.3 60.2h3.4v3.4h-3.4zM157.3 63.6h3.4v3.4h-3.4zM157.3 67h3.4v3.5h-3.4zM157.3 70.5h3.4v3.4h-3.4zM157.3 73.9h3.4v3.4h-3.4zM157.3 77.3h3.4v3.4h-3.4zM160.7 60.2h3.4v3.4h-3.4zM160.7 63.6h3.4v3.4h-3.4z"/>
<path d="M160.7 67h3.4v3.5h-3.4zM160.7 70.5h3.4v3.4h-3.4zM160.7 73.9h3.4v3.4h-3.4zM160.7 77.3h3.4v3.4h-3.4zM164.1 60.2h3.5v3.4h-3.5zM164.1 63.6h3.5v3.4h-3.5zM164.1 67h3.5v3.5h-3.5zM164.1 70.5h3.5v3.4h-3.5zM164.1 73.9h3.5v3.4h-3.5zM164.1 77.3h3.5v3.4h-3.5zM167.6 60.2h3.4v3.4h-3.4zM167.6 63.6h3.4v3.4h-3.4z"/>
<path d="M167.6 67h3.4v3.5h-3.4zM167.6 70.5h3.4v3.4h-3.4zM167.6 73.9h3.4v3.4h-3.4zM167.6 77.3h3.4v3.4h-3.4zM171 60.2h3.4v3.4h-3.4zM171 63.6h3.4v3.4h-3.4zM171 67h3.4v3.5h-3.4zM171 70.5h3.4v3.4h-3.4zM171 73.9h3.4v3.4h-3.4zM171 77.3h3.4v3.4h-3.4zM174.4 60.2h3.5v3.4h-3.5zM174.4 63.6h3.5v3.4h-3.5z"/>
<path d="M174.4 67h3.5v3.5h-3.5zM174.4 70.5h3.5v3.4h-3.5zM174.4 73.9h3.5v3.4h-3.5zM174.4 77.3h3.5v3.4h-3.5zM177.9 60.2h3.4v3.4h-3.4zM177.9 63.6h3.4v3.4h-3.4zM177.9 67h3.4v3.5h-3.4zM177.9 70.5h3.4v3.4h-3.4zM177.9 73.9h3.4v3.4h-3.4zM177.9 77.3h3.4v3.4h-3.4zM147 91h3.4v3.5h-3.4zM147 94.5h3.4v3.4h-3.4z"/>
<path d="M147 97.9h3.4v3.4h-3.4zM147 80.7h3.4v3.5h-3.4zM147 84.2h3.4v3.4h-3.4zM147 87.6h3.4v3.4h-3.4zM150.4 91h3.5v3.5h-3.5zM150.4 94.5h3.5v3.4h-3.5zM150.4 97.9h3.5v3.4h-3.5zM150.4 80.7h3.5v3.5h-3.5zM150.4 84.2h3.5v3.4h-3.5zM150.4 87.6h3.5v3.4h-3.5zM153.9 91h3.4v3.5h-3.4zM153.9 94.5h3.4v3.4h-3.4z"/>
<path d="M153.9 97.9h3.4v3.4h-3.4zM153.9 80.7h3.4v3.5h-3.4zM153.9 84.2h3.4v3.4h-3.4zM153.9 87.6h3.4v3.4h-3.4zM157.3 91h3.4v3.5h-3.4zM157.3 94.5h3.4v3.4h-3.4zM157.3 97.9h3.4v3.4h-3.4zM157.3 80.7h3.4v3.5h-3.4zM157.3 84.2h3.4v3.4h-3.4zM157.3 87.6h3.4v3.4h-3.4zM160.7 91h3.4v3.5h-3.4zM160.7 94.5h3.4v3.4h-3.4z"/>
<path d="M160.7 97.9h3.4v3.4h-3.4zM160.7 80.7h3.4v3.5h-3.4zM160.7 84.2h3.4v3.4h-3.4zM160.7 87.6h3.4v3.4h-3.4zM164.1 91h3.5v3.5h-3.5zM164.1 94.5h3.5v3.4h-3.5zM164.1 97.9h3.5v3.4h-3.5zM164.1 80.7h3.5v3.5h-3.5zM164.1 84.2h3.5v3.4h-3.5zM164.1 87.6h3.5v3.4h-3.5zM167.6 91h3.4v3.5h-3.4zM167.6 94.5h3.4v3.4h-3.4z"/>
<path d="M167.6 97.9h3.4v3.4h-3.4zM167.6 80.7h3.4v3.5h-3.4zM167.6 84.2h3.4v3.4h-3.4zM167.6 87.6h3.4v3.4h-3.4zM171 91h3.4v3.5h-3.4zM171 80.7h3.4v3.5h-3.4zM171 94.5h3.4v3.4h-3.4zM171 84.2h3.4v3.4h-3.4zM171 97.9h3.4v3.4h-3.4zM171 87.6h3.4v3.4h-3.4zM174.4 80.7h3.5v3.5h-3.5zM174.4 84.2h3.5v3.4h-3.5z"/>
<path d="M174.4 87.6h3.5v3.4h-3.5zM174.4 91h3.5v3.5h-3.5zM174.4 94.5h3.5v3.4h-3.5zM174.4 97.9h3.5v3.4h-3.5zM177.9 91h3.4v3.5h-3.4zM177.9 80.7h3.4v3.5h-3.4zM177.9 94.5h3.4v3.4h-3.4zM177.9 84.2h3.4v3.4h-3.4zM177.9 97.9h3.4v3.4h-3.4zM177.9 87.6h3.4v3.4h-3.4zM147 101.3h3.4v3.4h-3.4zM150.4 101.3h3.5v3.4h-3.5z"/>
<path d="M153.9 101.3h3.4v3.4h-3.4zM157.3 101.3h3.4v3.4h-3.4zM160.7 101.3h3.4v3.4h-3.4zM164.1 101.3h3.5v3.4h-3.5zM167.6 101.3h3.4v3.4h-3.4zM171 101.3h3.4v3.4h-3.4zM174.4 101.3h3.5v3.4h-3.5zM177.9 101.3h3.4v3.4h-3.4z"/>
</g>
<g fill="#2e3092">
<path d="M53.7 40.5h2.5v2.5h-2.5z"/>
<path d="M56.2 38h2.5v2.5h-2.5z"/>
<path d="M58.7 40.5h2.5v2.5h-2.5z"/>
<path d="M61.2 38h2.5v2.5h-2.5z"/>
<path d="M63.7 40.5h2.5v2.5h-2.5z"/>
<path d="M66.2 38h2.5v2.5h-2.5z"/>
<path d="M68.7 40.5h2.5v2.5h-2.5z"/>
<path d="M71.2 38h2.5v2.5h-2.5z"/>
<path d="M73.7 40.5h2.5v2.5h-2.5z"/>
<path d="M76.2 38h2.5v2.5h-2.5z"/>
<path d="M78.7 40.5h2.5v2.5h-2.5z"/>
<path d="M81.2 38h2.5v2.5h-2.5z"/>
<path d="M83.7 40.5h2.5v2.5h-2.5z"/>
<path d="M86.2 38h2.5v2.5h-2.5z"/>
<path d="M88.7 40.5h2.5v2.5h-2.5z"/>
<path d="M91.2 38h2.5v2.5h-2.5z"/>
<path d="M93.7 40.5h2.5v2.5h-2.5z"/>
<path d="M96.2 38h2.5v2.5h-2.5z"/>
<path d="M98.7 40.5h2.5v2.5h-2.5z"/>
<path d="M101.2 38h2.5v2.5h-2.5z"/>
<path d="M103.7 40.5h2.5v2.5h-2.5z"/>
<path d="M106.2 38h2.5v2.5h-2.5z"/>
<path d="M108.7 40.5h2.5v2.5h-2.5z"/>
<path d="M111.2 38h2.5v2.5h-2.5z"/>
<path d="M113.7 40.5h2.5v2.5h-2.5z"/>
<path d="M116.2 38h2.5v2.5h-2.5z"/>
<path d="M118.7 40.5h2.5v2.5h-2.5z"/>
<path d="M56.2 103h2.5v2.5h-2.5z"/>
<path d="M53.7 105.5h2.5v2.5h-2.5z"/>
<path d="M56.2 108h2.5v2.5h-2.5z"/>
<path d="M53.7 110.5h2.5v2.5h-2.5z"/>
<path d="M56.2 113h2.5v2.5h-2.5z"/>
<path d="M53.7 115.5h2.5v2.5h-2.5z"/>
<path d="M56.2 118h2.5v2.5h-2.5z"/>
<path d="M53.7 120.5h2.5v2.5h-2.5z"/>
<path d="M56.2 123h2.5v2.5h-2.5z"/>
<path d="M53.7 125.5h2.5v2.5h-2.5z"/>
<path d="M56.2 128h2.5v2.5h-2.5z"/>
<path d="M53.7 130.5h2.5v2.5h-2.5z"/>
<path d="M56.2 133h2.5v2.5h-2.5z"/>
<path d="M53.7 135.5h2.5v2.5h-2.5z"/>
<path d="M56.2 138h2.5v2.5h-2.5z"/>
<path d="M53.7 140.5h2.5v2.5h-2.5z"/>
<path d="M56.2 143h2.5v2.5h-2.5z"/>
<path d="M53.7 145.5h2.5v2.5h-2.5z"/>
<path d="M56.2 148h2.5v2.5h-2.5z"/>
<path d="M53.7 150.5h2.5v2.5h-2.5z"/>
<path d="M56.2 153h2.5v2.5h-2.5z"/>
<path d="M53.7 155.5h2.5v2.5h-2.5z"/>
<path d="M56.2 158h2.5v2.5h-2.5z"/>
<path d="M53.7 160.5h2.5v2.5h-2.5z"/>
<path d="M56.2 163h2.5v2.5h-2.5z"/>
<path d="M53.7 165.5h2.5v2.5h-2.5z"/>
<path d="M56.2 168h2.5v2.5h-2.5z"/>
<path d="M56.2 43h2.5v2.5h-2.5z"/>
<path d="M53.7 45.5h2.5v2.5h-2.5z"/>
<path d="M56.2 48h2.5v2.5h-2.5z"/>
<path d="M53.7 50.5h2.5v2.5h-2.5z"/>
<path d="M56.2 53h2.5v2.5h-2.5z"/>
<path d="M53.7 55.5h2.5v2.5h-2.5z"/>
<path d="M56.2 58h2.5v2.5h-2.5z"/>
<path d="M53.7 60.5h2.5v2.5h-2.5z"/>
<path d="M56.2 63h2.5v2.5h-2.5z"/>
<path d="M53.7 65.5h2.5v2.5h-2.5z"/>
<path d="M56.2 68h2.5v2.5h-2.5z"/>
<path d="M53.7 70.5h2.5v2.5h-2.5z"/>
<path d="M56.2 73h2.5v2.5h-2.5z"/>
<path d="M53.7 75.5h2.5v2.5h-2.5z"/>
<path d="M56.2 78h2.5v2.5h-2.5z"/>
<path d="M53.7 80.5h2.5v2.5h-2.5z"/>
<path d="M56.2 83h2.5v2.5h-2.5z"/>
<path d="M53.7 85.5h2.5v2.5h-2.5z"/>
<path d="M56.2 88h2.5v2.5h-2.5z"/>
<path d="M53.7 90.5h2.5v2.5h-2.5z"/>
<path d="M56.2 93h2.5v2.5h-2.5z"/>
<path d="M53.7 95.5h2.5v2.5h-2.5z"/>
<path d="M56.2 98h2.5v2.5h-2.5z"/>
<path d="M53.7 100.5h2.5v2.5h-2.5z"/>
<path d="M121.2 108h2.5v2.5h-2.5z"/>
<path d="M118.7 110.5h2.5v2.5h-2.5z"/>
<path d="M121.2 113h2.5v2.5h-2.5z"/>
<path d="M118.7 115.5h2.5v2.5h-2.5z"/>
<path d="M121.2 118h2.5v2.5h-2.5z"/>
<path d="M118.7 120.5h2.5v2.5h-2.5z"/>
<path d="M121.2 123h2.5v2.5h-2.5z"/>
<path d="M118.7 125.5h2.5v2.5h-2.5z"/>
<path d="M121.2 128h2.5v2.5h-2.5z"/>
<path d="M118.7 130.5h2.5v2.5h-2.5z"/>
<path d="M121.2 133h2.5v2.5h-2.5z"/>
<path d="M118.7 135.5h2.5v2.5h-2.5z"/>
<path d="M121.2 138h2.5v2.5h-2.5z"/>
<path d="M118.7 140.5h2.5v2.5h-2.5z"/>
<path d="M121.2 143h2.5v2.5h-2.5z"/>
<path d="M118.7 145.5h2.5v2.5h-2.5z"/>
<path d="M121.2 148h2.5v2.5h-2.5z"/>
<path d="M118.7 150.5h2.5v2.5h-2.5z"/>
<path d="M121.2 153h2.5v2.5h-2.5z"/>
<path d="M118.7 155.5h2.5v2.5h-2.5z"/>
<path d="M121.2 158h2.5v2.5h-2.5z"/>
<path d="M118.7 160.5h2.5v2.5h-2.5z"/>
<path d="M121.2 163h2.5v2.5h-2.5z"/>
<path d="M118.7 165.5h2.5v2.5h-2.5z"/>
<path d="M121.2 168h2.5v2.5h-2.5z"/>
<path d="M118.7 170.5h2.5v2.5h-2.5z"/>
<path d="M121.2 43h2.5v2.5h-2.5z"/>
<path d="M118.7 45.5h2.5v2.5h-2.5z"/>
<path d="M121.2 48h2.5v2.5h-2.5z"/>
<path d="M118.7 50.5h2.5v2.5h-2.5z"/>
<path d="M121.2 53h2.5v2.5h-2.5z"/>
<path d="M118.7 55.5h2.5v2.5h-2.5z"/>
<path d="M121.2 58h2.5v2.5h-2.5z"/>
<path d="M118.7 60.5h2.5v2.5h-2.5z"/>
<path d="M121.2 63h2.5v2.5h-2.5z"/>
<path d="M118.7 65.5h2.5v2.5h-2.5z"/>
<path d="M121.2 68h2.5v2.5h-2.5z"/>
<path d="M118.7 70.5h2.5v2.5h-2.5z"/>
<path d="M121.2 73h2.5v2.5h-2.5z"/>
<path d="M118.7 75.5h2.5v2.5h-2.5z"/>
<path d="M121.2 78h2.5v2.5h-2.5z"/>
<path d="M118.7 80.5h2.5v2.5h-2.5z"/>
<path d="M121.2 83h2.5v2.5h-2.5z"/>
<path d="M118.7 85.5h2.5v2.5h-2.5z"/>
<path d="M121.2 88h2.5v2.5h-2.5z"/>
<path d="M118.7 90.5h2.5v2.5h-2.5z"/>
<path d="M121.2 93h2.5v2.5h-2.5z"/>
<path d="M118.7 95.5h2.5v2.5h-2.5z"/>
<path d="M121.2 98h2.5v2.5h-2.5z"/>
<path d="M118.7 100.5h2.5v2.5h-2.5z"/>
<path d="M121.2 103h2.5v2.5h-2.5z"/>
<path d="M118.7 105.5h2.5v2.5h-2.5z"/>
</g>
<path d="M121.2 38l2.5 2.5h-2.5z" fill="#2e3092"/>
<path d="M59.7 43.6l1-.5 .5-.1h55a2.53 2.53 0 0 1 2.5 2.5v120a2.53 2.53 0 0 1-2.5 2.5h-55a2.53 2.53 0 0 1-2.5-2.5v-120a2.51 2.51 0 0 1 1-1.9z" fill-rule="evenodd" fill="#fff"/>
<circle cx="88.6" cy="56.4" r="4.6" fill="#ed1c24" stroke="#231f20" stroke-width=".21"/>
<path d="M73.8 53.2l9.9-.7v-3.9l3.1-.4v-1a1.04 1.04 0 0 1 .9-.7l2.4 .1 .5 .4 .1 .2v1l3 .4v3.9l9.9 .7-1.5 6.2a1.7 1.7 0 0 1-1.6 1.2l-6.2 .7-.6 .3v2.4l9.9 .7-1.3 6.2a1.75 1.75 0 0 1-1.3 1.3l-6.9 .7-.4 .3v2.3l10 .8-1.4 6.3a1.39 1.39 0 0 1-1 .9l-7.6 .9v3.9h-2.4v3.2h-5.1v-3.2h-2.5v-3.9l-7.5-.9a1.54 1.54 0 0 1-1.2-1.3l-1.3-5.9 10-.8v-2.3l-.3-.3-6.9-.7a1.71 1.71 0 0 1-1.4-1.3l-1.3-6.2 9.9-.7v-2.4l-.5-.3-6.3-.7a1.74 1.74 0 0 1-1.6-1.2zM84.2 80.1a4.5 4.5 0 0 0 8.9 0 4.5 4.5 0 0 0-8.9 0zM84.2 68.2a4.5 4.5 0 0 0 8.9 0 4.5 4.5 0 0 0-8.9 0zM84.2 56.5a4.5 4.5 0 0 0 8.9 0 4.5 4.5 0 0 0-8.9 0z" fill-rule="evenodd" fill="#2b2824"/>
<path d="M51.2 13.6v16.1M52.8 18.9h71.9M27.7 35.5h25.9" fill="none" stroke="#231f20" stroke-width=".21"/>
<g fill="#231f20">
<path d="M124.7 18.5l1.5 .4-1.5 .4z"/>
<path d="M51.2 18.9l1.5-.4v.8z"/>
</g>
<path d="M75.2 24.6h27" fill="none" stroke="#231f20" stroke-width=".21"/>
<g fill="#231f20">
<path d="M102.2 24.2l1.5 .4-1.5 .3z"/>
<path d="M73.7 24.6l1.5-.4v.7z"/>
</g>
<path d="M65.3 30.5h46.9" fill="none" stroke="#231f20" stroke-width=".21"/>
<g fill="#231f20">
<path d="M63.7 30.5l1.5-.4v.8z"/>
<path d="M112.2 30.1l1.5 .4-1.5 .4z"/>
</g>
<path d="M126.2 13.6v16.1M63.7 26.9v7.1M73.7 21.2v6.7M103.7 21.2v6.7M113.7 26.9v7.1" fill="none" stroke="#231f20" stroke-width=".21"/>
<g fill="#2e3092">
<path d="M53.7 170.5h2.5v2.5z"/>
<path d="M109.5 98.5l1.5-1a21.1 21.1 0 0 1 .1 20.5l-1.5-.7a19.8 19.8 0 0 0-.1-18.8z" fill-rule="evenodd"/>
<path d="M105.3 100.8l1.5-.9a16.4 16.4 0 0 1 .6 14.9l-.5 .9-1.5-.7a13.8 13.8 0 0 0-.1-14.2z" fill-rule="evenodd"/>
<path d="M101.3 103.3l1.5-1a10.9 10.9 0 0 1 0 11.1l-1.5-.7a9.3 9.3 0 0 0 0-9.4z" fill-rule="evenodd"/>
<path d="M97 105.5l1.5-.9a5.5 5.5 0 0 1 .2 6.3l-1.6-.7a4.3 4.3 0 0 0-.1-4.7z" fill-rule="evenodd"/>
<path d="M83.5 101.9l4.1-.1a.56 .56 0 0 1 .5 .6 .56 .56 0 0 1-.5 .5h-3.9a.57 .57 0 0 1-.4-.4 .57 .57 0 0 1 .2-.6zM65.6 101.9l4.1-.1a.56 .56 0 0 1 .5 .6 .56 .56 0 0 1-.5 .5h-3.9a.57 .57 0 0 1-.5-.4 .57 .57 0 0 1 .3-.6zM64.4 104l-.6 .7-.1 .4v8.3a1.65 1.65 0 0 0 1.5 1.5h23a1.64 1.64 0 0 0 1.5-1.5v-8.3a1.64 1.64 0 0 0-1.5-1.5h-6.7l-2.1-2.9h-5.4l-2.1 2.9h-6.7zM71.3 108.9a5.4 5.4 0 0 1 10.8 0 5.4 5.4 0 0 1-10.8 0zM71.8 108.9a4.9 4.9 0 0 1 9.8 0 4.9 4.9 0 0 1-9.8 0zM72.6 108.9a4.2 4.2 0 0 1 8.3 0 4.2 4.2 0 0 1-8.3 0zM73 108.9a3.7 3.7 0 0 1 7.4 0 3.7 3.7 0 0 1-7.4 0zM74 108.9a2.7 2.7 0 0 1 5.4 0 2.7 2.7 0 0 1-5.4 0z" fill-rule="evenodd"/>
</g>
<g fill="#2e3092">
<path d="M56.2 168h2.5v2.5h-2.5z"/>
<path d="M58.7 170.5h2.5v2.5h-2.5z"/>
<path d="M61.2 168h2.5v2.5h-2.5z"/>
<path d="M63.7 170.5h2.5v2.5h-2.5z"/>
<path d="M66.2 168h2.5v2.5h-2.5z"/>
<path d="M68.7 170.5h2.5v2.5h-2.5z"/>
<path d="M71.2 168h2.5v2.5h-2.5z"/>
<path d="M73.7 170.5h2.5v2.5h-2.5z"/>
<path d="M76.2 168h2.5v2.5h-2.5z"/>
<path d="M78.7 170.5h2.5v2.5h-2.5z"/>
<path d="M81.2 168h2.5v2.5h-2.5z"/>
<path d="M83.7 170.5h2.5v2.5h-2.5z"/>
<path d="M86.2 168h2.5v2.5h-2.5z"/>
<path d="M88.7 170.5h2.5v2.5h-2.5z"/>
<path d="M91.2 168h2.5v2.5h-2.5z"/>
<path d="M93.7 170.5h2.5v2.5h-2.5z"/>
<path d="M96.2 168h2.5v2.5h-2.5z"/>
<path d="M98.7 170.5h2.5v2.5h-2.5z"/>
<path d="M101.2 168h2.5v2.5h-2.5z"/>
<path d="M103.7 170.5h2.5v2.5h-2.5z"/>
<path d="M106.2 168h2.5v2.5h-2.5z"/>
<path d="M108.7 170.5h2.5v2.5h-2.5z"/>
<path d="M111.2 168h2.5v2.5h-2.5z"/>
<path d="M113.7 170.5h2.5v2.5h-2.5z"/>
<path d="M116.2 168h2.5v2.5h-2.5z"/>
<path d="M118.7 170.5h2.5v2.5h-2.5z"/>
</g>
<path d="M54.6 38a10 10 0 0 1 6.6-2.5h55a10 10 0 0 1 10 10v120a10 10 0 0 1-10 10h-55a10 10 0 0 1-10-10v-120a10 10 0 0 1 3.4-7.5zM55.6 40.6a7.5 7.5 0 0 0-1.9 4.9v120a7.5 7.5 0 0 0 7.5 7.5h55a7.5 7.5 0 0 0 7.5-7.5v-120a7.5 7.5 0 0 0-7.5-7.5h-55a7.5 7.5 0 0 0-5.6 2.6z" fill-rule="evenodd" fill="#fff"/>
<path d="M54.6 38a10 10 0 0 1 6.6-2.5h55a10 10 0 0 1 10 10v120a10 10 0 0 1-10 10h-55a10 10 0 0 1-10-10v-120a10 10 0 0 1 3.4-7.5zM44 154.1v5.9M26.3 175.5h26.3" fill="none" stroke="#231f20" stroke-width=".21"/>
<g fill="#231f20">
<path d="M44 152.5l.4 1.5h-.7z"/>
<path d="M43.7 160h.7l-.4 1.5z"/>
</g>
<path d="M30.9 37.1v136.9" fill="none" stroke="#231f20" stroke-width=".21"/>
<g fill="#231f20">
<path d="M30.9 35.5l.4 1.5h-.8z"/>
<path d="M30.5 174h.8l-.4 1.5z"/>
</g>
<path d="M42.3 139h3.5M42.3 161.5h3.5M47.5 173h3.4M49.2 170.1v1.4" fill="none" stroke="#231f20" stroke-width=".21"/>
<path d="M48.8 171.5h.8l-.4 1.5z" fill="#231f20"/>
<path d="M42.3 152.5h3.5M42.3 148h3.5M44 149.6v1.4" fill="none" stroke="#231f20" stroke-width=".21"/>
<g fill="#231f20">
<path d="M44 148l.4 1.5h-.7z"/>
<path d="M43.7 151h.7l-.4 1.5z"/>
</g>
<path d="M42.3 134.5h3.5M42.3 125.5h3.5M44 127.1v5.9" fill="none" stroke="#231f20" stroke-width=".21"/>
<g fill="#231f20">
<path d="M43.7 133h.7l-.4 1.5z"/>
<path d="M44 125.5l.4 1.5h-.7z"/>
</g>
<path d="M44 140.6v5.9" fill="none" stroke="#231f20" stroke-width=".21"/>
<g fill="#231f20">
<path d="M43.7 146.5h.7l-.4 1.5z"/>
<path d="M44 139l.4 1.5h-.7z"/>
</g>
<path d="M44 99.1v17.4" fill="none" stroke="#231f20" stroke-width=".21"/>
<g fill="#231f20">
<path d="M44 97.5l.4 1.5h-.7z"/>
<path d="M43.7 116.5h.7l-.4 1.5z"/>
</g>
<path d="M44 37.1v4.4M42.3 46.5h3.5M42.3 91.5h3.5" fill="none" stroke="#231f20" stroke-width=".21"/>
<g fill="#231f20">
<path d="M44 35.5l.4 1.5h-.7z"/>
<path d="M43.7 41.5h.7l-.4 1.5z"/>
</g>
<path d="M44 48.1v41.9" fill="none" stroke="#231f20" stroke-width=".21"/>
<g fill="#231f20">
<path d="M44 46.5l.4 1.5h-.7z"/>
<path d="M43.7 90h.7l-.4 1.5z"/>
</g>
<path d="M44 93.1v2.9" fill="none" stroke="#231f20" stroke-width=".21"/>
<g fill="#231f20">
<path d="M44 91.5l.4 1.5h-.7z"/>
<path d="M43.7 96h.7l-.4 1.5z"/>
</g>
<path d="M44 136.1v1.4" fill="none" stroke="#231f20" stroke-width=".21"/>
<g fill="#231f20">
<path d="M44 134.5l.4 1.5h-.7z"/>
<path d="M43.7 137.5h.7l-.4 1.5z"/>
</g>
<path d="M44 163.1v10.9" fill="none" stroke="#231f20" stroke-width=".21"/>
<g fill="#231f20">
<path d="M43.7 174h.7l-.4 1.5z"/>
<path d="M44 161.5l.4 1.5h-.7z"/>
</g>
<path d="M42.3 43h3.5M44 43v3.5M42.3 118h3.5M44 119.6v4.4" fill="none" stroke="#231f20" stroke-width=".21"/>
<g fill="#231f20">
<path d="M44 118l.4 1.5h-.7z"/>
<path d="M43.7 124h.7l-.4 1.5z"/>
</g>
<path d="M136.2 30.4h-4.3l-5.3 5.3M42.3 97.5h3.5" fill="none" stroke="#231f20" stroke-width=".21"/>
<path d="M126.3 35.5l.5 .5-1.3 .8z" fill="#231f20"/>
<g font-size="9" fill="#2e3092">
<text x="64.2" y="134.3">RED LIGHT</text>
<text x="67.9" y="147.8">CAMERA</text>
<text x="71.6" y="161.5">AHEAD</text>
</g>
<text font-size="7.1" fill="#231f20" x="114.6" y="250.4">INFORMATION SIGN</text>
<text font-size="6.3" fill="#231f20" x="103.5" y="258">“RED LIGHT CAMERAAHEAD”</text>
<text font-size="6" fill="#231f20" x="174.2" y="272.6">TC1736_1</text>
<g font-size="4.2" fill="#231f20">
<text x="100.6" y="267.2">APPROVED AS OFFICIAL TRAFFIC SIGN</text>
<text x="174.7" y="285.6">A</text>
<text x="180.5" y="285.6">B</text>
</g>
<g font-size="3.9" fill="#231f20">
<text x="85.8" y="17.4">750</text>
<text x="85.8" y="23.8">300</text>
<text x="85.8" y="29.4">500</text>
<text x="136.7" y="31.4">R100</text>
<text x="38.6" y="40.6">75</text>
<text x="38.6" y="46.1">35</text>
<text x="36.4" y="66.9">450</text>
<text x="38.6" y="95.9">60</text>
<text x="21.3" y="106.9">1400</text>
<text x="36.4" y="109.1">205</text>
<text x="38.6" y="123.1">75</text>
<text x="33" y="131.4">90CN</text>
<text x="38.6" y="138">45</text>
<text x="32.6" y="144.9">90CM</text>
<text x="38.6" y="151.6">45</text>
<text x="32.6" y="158.4">90CM</text>
<text x="36.4" y="169.9">140</text>
<text x="46.8" y="169.1">25</text>
<text x="96.6" y="181.8">Notes</text>
<text x="97.5" y="187.4">1. Sign may be placed in advance of an intersection which</text>
<text x="101.9" y="191.8">has a red light camera installed.</text>
<text x="97.5" y="196.1">2. Install signs only at locations approved by the</text>
<text x="19.9" y="203.7">Colour Legend</text>
<text x="101.9" y="200.4">Queensland Police Service and Queensland Transport.</text>
<text x="97.5" y="209.1">3. For locations where space is limited or it has been</text>
<text x="101.9" y="204.8">Contact the Traffic Camera Office for approval process.</text>
<text x="25.4" y="211.6">Black (symbol)</text>
<text x="101.9" y="213.5">determined that sufficient sign education has occurred,</text>
<text x="25.4" y="220">Retroreflective red (symbol background)</text>
<text x="101.9" y="217.8">then TC1736_2 may be considered.</text>
<text x="25.4" y="227.8">Retroreflective white (background)</text>
<text x="97.5" y="222.1">4. Edge strip comprises 25 mm x 25 mm blue and white</text>
<text x="101.9" y="226.5">checker.</text>
<text x="97.5" y="230.8">5. Signs require a clear film overlay fitted to protect the</text>
<text x="25.4" y="234.9">Retroreflective blue</text>
<text x="25.4" y="239.3">(symbols, legends &amp; borders)</text>
<text x="101.9" y="235.1">signs from graffiti.</text>
<text x="178.3" y="279.4">Page 1 of 2</text>
</g>
<g font-size="3.5" fill="#231f20">
<text x="21.5" y="267.9">Department of Transport and Main Roads</text>
<text x="17.7" y="271.8">Infrastructure Management &amp; Delivery Division</text>
<text x="16.7" y="280.7">Designed</text>
<text x="42.7" y="280.7">Checked</text>
<text x="69.7" y="280.7">Scale</text>
<text x="98.5" y="281.4">ACTING PRINCIPAL ENGINEER</text>
<text x="154.7" y="276.1">26/09/13</text>
<text x="157.4" y="281.2">Date</text>
<text x="16.9" y="284.8">TV 10/08</text>
<text x="43.3" y="284.8">DJ 10/08</text>
<text x="69.7" y="285.2">Not to Scale</text>
<text x="98.5" y="284.8">(Traffic Engineering)</text>
</g>
</svg>
